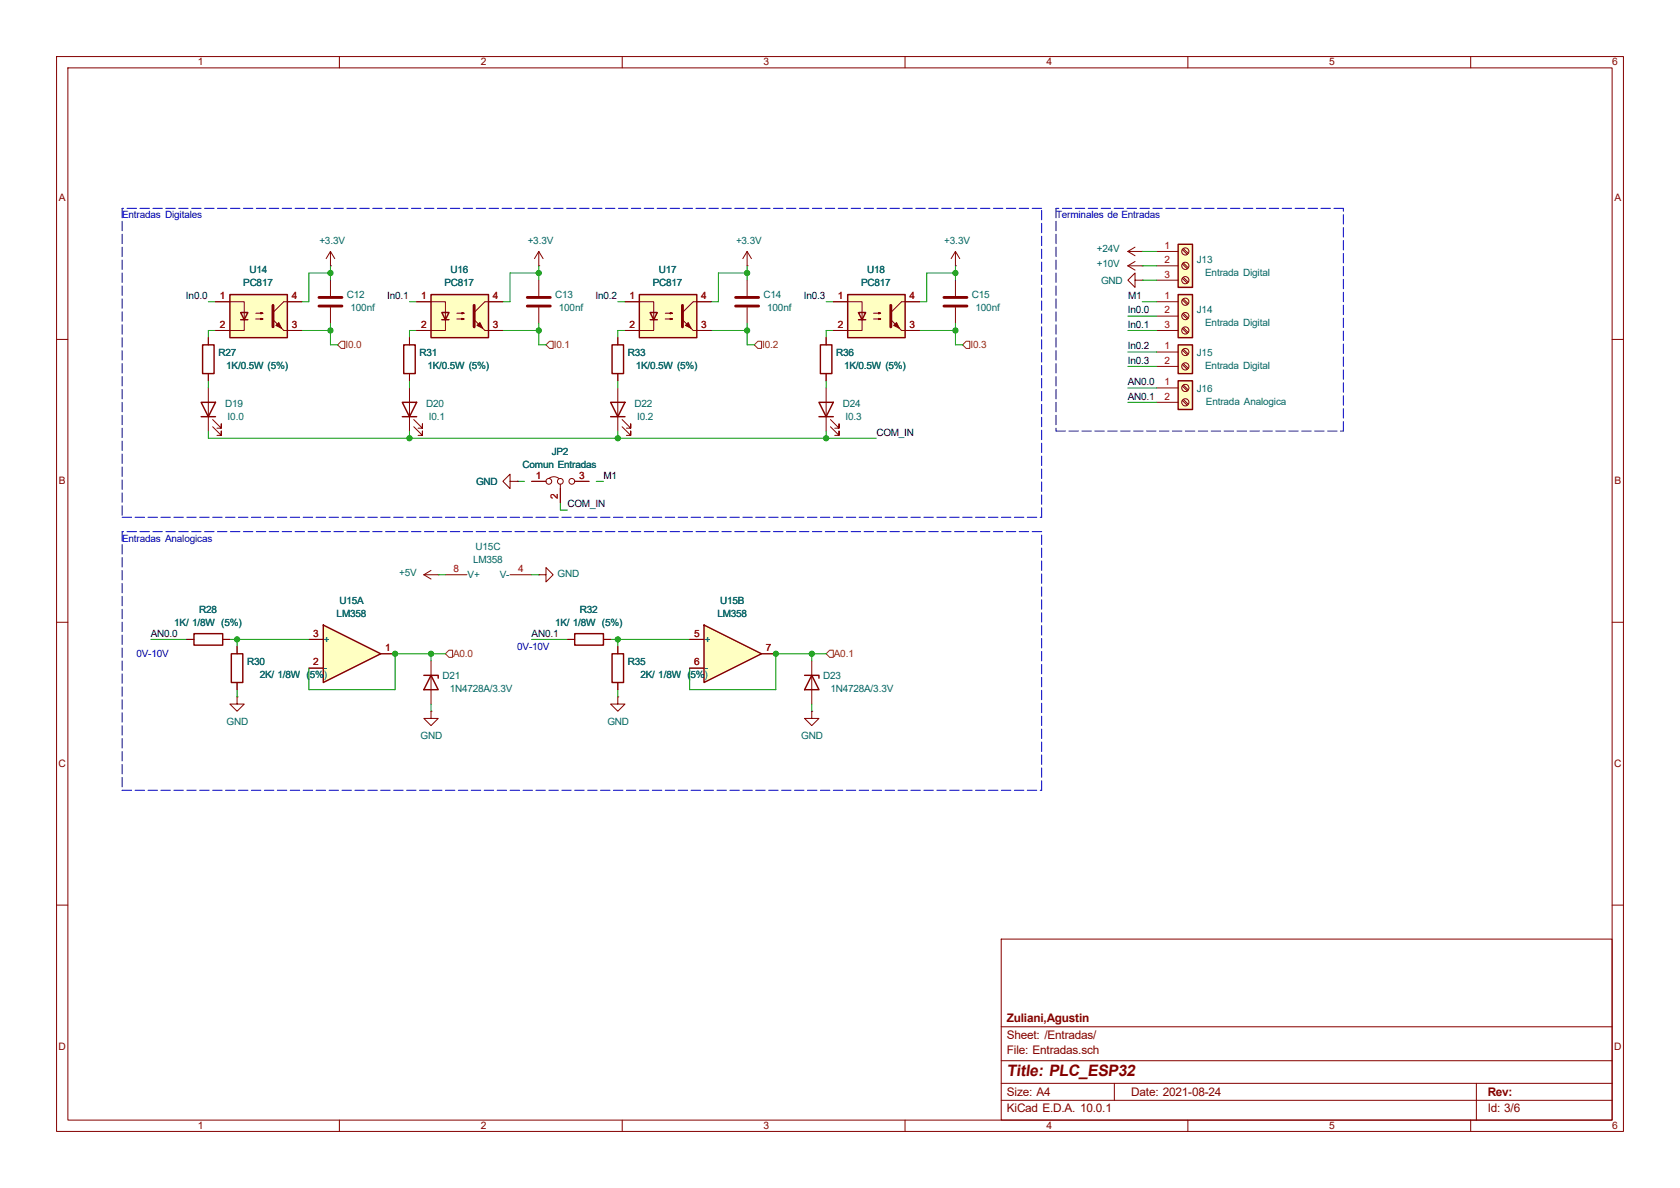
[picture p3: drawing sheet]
<svg xmlns="http://www.w3.org/2000/svg" width="297mm" height="210mm" viewBox="0 0 297 210" stroke-linecap="round" stroke-linejoin="round" font-family="sans-serif">
<g fill="none" stroke="#840000" stroke-width=".18">
<path d="M10 10h277v190h-277zM12 12h273v186h-273zM60 10v2M110 10v2M160 10v2M210 10v2M260 10v2M10 60h2M285 60h2M10 110h2M74.9 101.6l1.3 .8M74.9 101.6h2.6"/>
<path d="M76.2 100.8l-1.3 .8M77.5 101.6h.1M285 110h2M76.2 125.7v1.3h1.3l-1.3 1.3-1.3-1.3h1.3M76.2 125.7h.1M10 160h2M177 166h108v32h-108zM285 160h2M60 198v2M110 198v2M160 198v2M177 194.5h108"/>
<path d="M177 191.5h108M177 187.5h108M177 181.5h108M197 191.5v3M210 198v2M260 198v2M261 191.5v6.5"/>
</g>
<path d="M40.6 52.1h10.2v7.6h-10.2z" fill="#ffffc2"/>
<path d="M40.6 52.1h10.2v7.6h-10.2zM42.5 55.2h1.3l-.6 1.3zM42.5 56.5h1.3M35.6 71.1h2.5l-1.3 2.6zM35.6 73.7h2.5M35.8 61h2v5h-2zM101.6 112h5.1v2h-5.1zM108.2 115.6h2v5.1h-2z" fill="none" stroke="#840000" stroke-width=".25"/>
<g fill="none" stroke="#840000" stroke-width=".18">
<path d="M36.8 59.7v1.3M38.1 53.3h5.1v5.1h-5.1M45.2 55.4h1.3l-.4 .1v-.3l.4 .2M45.2 56.4h1.3l-.4 .1v-.2l.4 .1M50.2 58.4h3.1M53.3 53.3h-3.1l-1.9 1.9M36.8 66v1.3M36.8 68.6v7.6M37.6 75.4l1.5 1.6v-.8v.8h-.7M37.6 74.2l1.5 1.5v-.8v.8h-.7M100.3 113h1.3M106.7 113h1.2"/>
<path d="M109.2 114.3v1.3M109.2 120.7v1.2"/>
</g>
<path d="M48.3 54v3.8" fill="none" stroke="#840000" stroke-width=".51"/>
<g fill="#840000" stroke="#840000" stroke-width=".18">
<path d="M49.3 57l.5 1-1-.5z"/>
<path d="M48.3 56.5l1.9 1.9z"/>
</g>
<path d="M124.5 110.5l10.1 5.1-10.1 5.1z" fill="#ffffc2"/>
<path d="M124.5 110.5l10.1 5.1-10.1 5.1z" fill="none" stroke="#840000" stroke-width=".25"/>
<path d="M121.9 113h2.6M121.9 118.1h2.6M134.6 115.6h2.6" fill="none" stroke="#840000" stroke-width=".18"/>
<path d="M113 52.1h10.2v7.6h-10.2z" fill="#ffffc2"/>
<path d="M113 52.1h10.2v7.6h-10.2zM114.9 55.2h1.3l-.6 1.3zM114.9 56.5h1.3M107.9 71.1h2.6l-1.3 2.6zM107.9 73.7h2.6M108.2 61h2v5h-2z" fill="none" stroke="#840000" stroke-width=".25"/>
<path d="M109.2 59.7v1.3M110.5 53.3h5.1v5.1h-5.1M117.6 55.4h1.3l-.4 .1v-.3l.4 .2M117.6 56.4h1.3l-.4 .1v-.2l.4 .1M122.6 58.4h3.1M125.7 53.3h-3.1l-2 1.9M109.2 66v1.3M109.2 68.6v7.6M110 75.4l1.5 1.6v-.8v.8h-.8M110 74.2l1.5 1.5v-.8v.8h-.8" fill="none" stroke="#840000" stroke-width=".18"/>
<path d="M120.6 54v3.8" fill="none" stroke="#840000" stroke-width=".51"/>
<g fill="#840000" stroke="#840000" stroke-width=".18">
<path d="M121.2 57.5l.5-.5 .5 1z"/>
<path d="M120.6 56.5l2 1.9z"/>
</g>
<path d="M208.3 61h2.5v5h-2.5z" fill="#ffffc2"/>
<path d="M208.3 61h2.5v5h-2.5z" fill="none" stroke="#840000" stroke-width=".25"/>
<g fill="none" stroke="#840000" stroke-width=".18">
<path d="M204.5 62.2h3.8M204.5 64.8h3.8M209 61.9l.9 .8M209 64.4l.9 .9M209.2 61.7l.9 .9M209.2 64.3l.9 .8"/>
<circle cx="209.5" cy="62.2" r=".63"/>
<circle cx="209.5" cy="64.8" r=".63"/>
</g>
<path d="M208.3 52.1h2.5v7.6h-2.5z" fill="#ffffc2"/>
<path d="M208.3 52.1h2.5v7.6h-2.5z" fill="none" stroke="#840000" stroke-width=".25"/>
<g fill="none" stroke="#840000" stroke-width=".18">
<path d="M204.5 53.3h3.8M204.5 55.9h3.8M204.5 58.4h3.8M209 53l.9 .8M209 55.5l.9 .9M209 58.1l.9 .8M209.2 52.8l.9 .9M209.2 55.4l.9 .8M209.2 57.9l.9 .9"/>
<circle cx="209.5" cy="55.9" r=".63"/>
<circle cx="209.5" cy="53.3" r=".63"/>
<circle cx="209.5" cy="58.4" r=".63"/>
</g>
<path d="M208.3 67.3h2.5v5.1h-2.5z" fill="#ffffc2"/>
<path d="M71.4 61h2v5h-2zM208.3 67.3h2.5v5.1h-2.5z" fill="none" stroke="#840000" stroke-width=".25"/>
<g fill="none" stroke="#840000" stroke-width=".18">
<path d="M72.4 59.7v1.3M199.4 47l1.3 .8M199.4 47h2.5M199.4 44.5l1.3 .7M199.4 44.5h2.5M200.7 49.5v-1.2l-1.3 1.2 1.3 1.3v-1.3h1.2M200.7 46.2l-1.3 .8M200.7 43.7l-1.3 .8M201.9 47h.1M201.9 49.5h.1M201.9 44.5h.1M72.4 66v1.3"/>
<path d="M204.5 68.6h3.8M204.5 71.1h3.8M209 68.2l.9 .9M209 70.8l.9 .8M209.2 68.1l.9 .8M209.2 70.6l.9 .9M90.2 85.1v-1.3l-1.3 1.3 1.3 1.3v-1.3h1.2M91.4 85.1h.1M94 85.1h2.5M97 84.6a1.44 1.44 0 0 1 1.8 0M99.1 85.6v3.3M101.6 85.1h2.5"/>
<path d="M78.7 101.6h3.8M90.2 101.6h3.8M95.2 101.6h1.3v-1.3l1.3 1.3-1.3 1.3v-1.3M95.2 101.6h.1"/>
<circle cx="209.5" cy="71.1" r=".63"/>
<circle cx="209.5" cy="68.6" r=".63"/>
<circle cx="97" cy="85.1" r=".51"/>
<circle cx="99.1" cy="85.1" r=".51"/>
<circle cx="101.1" cy="85.1" r=".51"/>
</g>
<path d="M208.3 43.2h2.5v7.6h-2.5z" fill="#ffffc2"/>
<path d="M208.3 43.2h2.5v7.6h-2.5zM71.1 71.1h2.6l-1.3 2.6zM71.1 73.7h2.6" fill="none" stroke="#840000" stroke-width=".25"/>
<g fill="none" stroke="#840000" stroke-width=".18">
<path d="M58.4 47h.1M58.4 44.5l-.7 1.2M58.4 44.5l.8 1.2M58.4 44.5v2.5M95.2 47h.1M95.2 44.5l-.7 1.2M95.2 44.5l.8 1.2M95.2 44.5v2.5M95.2 49.5v2.8M95.2 54.4v2.8M204.5 44.5h3.8M204.5 47h3.8"/>
<path d="M204.5 49.5h3.8M209 44.1l.9 .9M209 46.7l.9 .8M209 49.2l.9 .8M209.2 43.9l.9 .9M209.2 46.5l.9 .8M209.2 49l.9 .9M72.4 68.6v7.6M73.2 75.4l1.5 1.6v-.8v.8h-.8M73.2 74.2l1.5 1.5v-.8v.8h-.8M109.2 123.2v1.3h1.3l-1.3 1.2-1.3-1.2h1.3M109.2 123.2h.1"/>
<circle cx="209.5" cy="44.4" r=".63"/>
<circle cx="209.5" cy="49.5" r=".63"/>
<circle cx="209.5" cy="47" r=".63"/>
</g>
<path d="M93.2 52.6h4.1M93.2 54.1h4.1" fill="none" stroke="#840000" stroke-width=".51"/>
<path d="M76.2 52.1h10.2v7.6h-10.2z" fill="#ffffc2"/>
<path d="M76.2 52.1h10.2v7.6h-10.2zM78.1 55.2h1.3l-.7 1.3zM78.1 56.5h1.3M144.8 71.1h2.5l-1.3 2.6zM144.8 73.7h2.5M34.3 112h5.1v2h-5.1zM142.2 119.4h2.6v.5M143.5 119.4l1.3 2.5h-2.6z" fill="none" stroke="#840000" stroke-width=".25"/>
<g fill="none" stroke="#840000" stroke-width=".18">
<path d="M58.4 49.5v2.8M58.4 54.4v2.8M73.7 53.3h5v5.1h-5M80.8 55.4h1.2l-.3 .1v-.3l.3 .2M80.8 56.4h1.2l-.3 .1v-.2l.3 .1M85.7 58.4h3.2M88.9 53.3h-3.2l-1.9 1.9M132.1 47h.1M132.1 44.5l-.8 1.2M132.1 44.5l.7 1.2M132.1 44.5v2.5M132.1 49.5v2.8"/>
<path d="M132.1 54.4v2.8M168.9 47h.1M168.9 44.5v2.5M168.9 49.5v2.8M168.9 54.4v2.8M168.9 44.5l-.8 1.2M168.9 44.5l.8 1.2M146 68.6v7.6M146.8 75.4l1.5 1.6v-.8v.8h-.7M146.8 74.2l1.5 1.5v-.8v.8h-.7M33 113h1.3M39.4 113h1.2"/>
<path d="M143.5 116.8v7.7M41.9 123.2v1.3h1.3l-1.3 1.2-1.3-1.2h1.3M41.9 123.2h.1M143.5 125.7v1.3h1.3l-1.3 1.3-1.3-1.3h1.3M143.5 125.7h.1"/>
</g>
<path d="M56.4 52.6h4.1M56.4 54.1h4.1M83.8 54v3.8M130 52.6h4.1M130 54.1h4.1M166.9 52.6h4M166.9 54.1h4" fill="none" stroke="#840000" stroke-width=".51"/>
<g fill="#840000" stroke="#840000" stroke-width=".18">
<path d="M84.3 57.5l.5-.5 .5 1z"/>
<path d="M83.8 56.5l1.9 1.9z"/>
</g>
<path d="M149.9 52.1h10.1v7.6h-10.1z" fill="#ffffc2"/>
<path d="M149.9 52.1h10.1v7.6h-10.1zM151.8 55.2h1.2l-.6 1.3zM151.8 56.5h1.2M145 61h2.1v5h-2.1zM40.9 115.6h2v5.1h-2z" fill="none" stroke="#840000" stroke-width=".25"/>
<path d="M146 59.7v1.3M147.3 53.3h5.1v5.1h-5.1M154.4 55.4h1.3l-.4 .1v-.3l.4 .2M154.4 56.4h1.3l-.4 .1v-.2l.4 .1M159.4 58.4h3.2M162.6 53.3h-3.2l-1.9 1.9M146 66v1.3M41.9 114.3v1.3M41.9 120.7v1.2" fill="none" stroke="#840000" stroke-width=".18"/>
<path d="M157.5 54v3.8" fill="none" stroke="#840000" stroke-width=".51"/>
<g fill="#840000" stroke="#840000" stroke-width=".18">
<path d="M158 57.5l.5-.5 .5 1z"/>
<path d="M157.5 56.5l1.9 1.9z"/>
</g>
<path d="M57.1 110.5l10.2 5.1-10.2 5.1z" fill="#ffffc2"/>
<path d="M57.1 110.5l10.2 5.1-10.2 5.1zM74.9 119.4h2.6v.5M76.2 119.4l1.3 2.5h-2.6z" fill="none" stroke="#840000" stroke-width=".25"/>
<g fill="none" stroke="#840000" stroke-width=".18">
<path d="M36.8 59.7v1.3M38.1 53.3h2.5M38.1 58.4h2.5M50.8 53.3h2.5M50.8 58.4h2.5M72.4 59.7v1.3M73.7 53.3h2.5M73.7 58.4h2.5M86.4 53.3h2.5M86.4 58.4h2.5M109.2 59.7v1.3M110.5 53.3h2.5"/>
<path d="M110.5 58.4h2.5M123.2 53.3h2.5M123.2 58.4h2.5M146 59.7v1.3M147.3 53.3h2.6M147.3 58.4h2.6M160 53.3h2.6M160 58.4h2.6M36.8 66v1.3M72.4 66v1.3M109.2 66v1.3M146 66v1.3"/>
<path d="M91.4 85.1h.1M94 85.1h2.5M99.1 86.4v2.5M101.6 85.1h2.5M33 113h1.3M39.4 113h1.2M41.9 114.3v1.3M54.6 118.1h2.5M54.6 113h2.5M67.3 115.6h2.5M76.2 116.8v7.7M100.3 113h1.3"/>
<path d="M106.7 113h1.2M109.2 114.3v1.3M121.9 118.1h2.6M121.9 113h2.6M134.6 115.6h2.6M41.9 120.7v1.2M109.2 120.7v1.2"/>
</g>
<path d="M59.7 61l.6-.7h.7v1.3h-.7zM97.2 60.3h.6v1.3h-.6l-.7-.6zM134 60.3h.6v1.3h-.6l-.7-.6zM170.8 60.3h.6v1.3h-.6l-.6-.6zM78.7 115.6l.7-.7h.6v1.3h-.6zM146.7 114.9h.6v1.3h-.6l-.7-.6z" fill="none" stroke="#725600" stroke-width=".18"/>
<path d="M21.6 36.8v54.6M184.1 36.8h-162.5M186.7 36.8v39.4M237.5 36.8h-50.8M186.7 76.2h50.8M237.5 76.2v-39.4M21.6 91.4h162.5M21.6 94v45.7M184.1 94h-162.5M184.1 91.4v-54.6M21.6 139.7h162.5M184.1 139.7v-45.7" fill="none" stroke="#0000c2" stroke-width=".18" stroke-dasharray="1.7 .6"/>
<g fill="none" stroke="#009600" stroke-width=".18">
<path d="M36.8 53.3h1.3M38.1 58.4h-1.3v1.3M53.3 58.4h5.1M58.4 48.3h-3.8v5h-1.3M58.4 57.2v3.8h1.3M58.4 47v2.5M72.4 53.3h1.3M73.7 58.4h-1.3v1.3M88.9 58.4h6.3M95.2 48.3h-5v5h-1.3M95.2 57.2v3.8h1.3M95.2 47v2.5"/>
<path d="M109.2 53.3h1.3M110.5 58.4h-1.3v1.3M125.7 58.4h6.4M132.1 48.3h-5.1v5h-1.3M132.1 57.2v3.8h1.2M132.1 47v2.5M146 53.3h1.3M147.3 58.4h-1.3v1.3M162.6 58.4h6.3M168.9 48.3h-5.1v5h-1.2M168.9 57.2v3.8h1.3M168.9 47v2.5"/>
<path d="M199.4 58.4h5.1M199.4 55.9h5.1M201.9 53.3h2.6M201.9 44.5h2.6M201.9 49.5h2.6M201.9 47h2.6M36.8 76.2v1.3h118.1M36.8 67.3v1.3M72.4 67.3v1.3M72.4 76.2v1.3M109.2 67.3v1.3M109.2 76.2v1.3"/>
<path d="M146 67.3v1.3M146 76.2v1.3M199.4 62.2h5.1M199.4 64.8h5.1M199.4 68.6h5.1M199.4 71.1h5.1M91.4 85.1h1.3M99.1 88.9v1.3h1.2M105.4 85.1h1.3M26.7 113h6.3M40.6 113h14M41.9 113v1.3"/>
<path d="M76.2 115.6v1.2M77.5 101.6h1.2M78.7 115.6h-8.9v6.3h-15.2v-3.8M94 101.6h1.2M94 113h6.3M107.9 113h14M109.2 113v1.3M143.5 115.6v1.2M146 115.6h-8.8v6.3h-15.3v-3.8M41.9 121.9v1.3M76.2 124.5v1.2M109.2 121.9v1.3"/>
<path d="M143.5 124.5v1.2"/>
</g>
<g fill="#009600" stroke="#009600" stroke-width=".18">
<circle cx="132.1" cy="58.4" r=".46"/>
<circle cx="132.1" cy="48.3" r=".46"/>
<circle cx="58.4" cy="48.3" r=".46"/>
<circle cx="58.4" cy="58.4" r=".46"/>
<circle cx="69.8" cy="115.6" r=".46"/>
<circle cx="76.2" cy="115.6" r=".46"/>
<circle cx="109.2" cy="113" r=".46"/>
<circle cx="146" cy="77.5" r=".46"/>
<circle cx="168.9" cy="58.4" r=".46"/>
<circle cx="168.9" cy="48.3" r=".46"/>
<circle cx="143.5" cy="115.6" r=".46"/>
<circle cx="137.2" cy="115.6" r=".46"/>
<circle cx="95.2" cy="48.3" r=".46"/>
<circle cx="95.2" cy="58.4" r=".46"/>
<circle cx="72.4" cy="77.5" r=".46"/>
<circle cx="109.2" cy="77.5" r=".46"/>
<circle cx="41.9" cy="113" r=".46"/>
</g>
<text font-size="2.8" fill="#840000" x="178" y="190.2">Title: PLC_ESP32</text>
<g font-size="2.1" fill="#840000">
<text x="178" y="183.7">Sheet: /Entradas/</text>
<text x="178" y="180.7">Zuliani,Agustin</text>
<text x="178" y="186.4">File: Entradas.sch</text>
<text x="178" y="196.6">KiCad E.D.A. 10.0.1</text>
<text x="178" y="193.8">Size: A4</text>
<text x="200" y="193.8">Date: 2021-08-24</text>
<text x="263" y="193.8">Rev:</text>
<text x="263" y="196.6">Id: 3/6</text>
</g>
<g font-size="1.8" fill="#840000">
<text x="35" y="11.6">1</text>
<text x="85" y="11.6">2</text>
<text x="135" y="11.6">3</text>
<text x="185" y="11.6">4</text>
<text x="235" y="11.6">5</text>
<text x="285" y="11.6">6</text>
<text x="10.4" y="35.6">A</text>
<text x="285.4" y="35.6">A</text>
<text x="10.4" y="85.6">B</text>
<text x="285.4" y="85.6">B</text>
<text x="10.3" y="135.6">C</text>
<text x="285.3" y="135.6">C</text>
<text x="10.3" y="185.6">D</text>
<text x="285.3" y="185.6">D</text>
<text x="35" y="199.6">1</text>
<text x="85" y="199.6">2</text>
<text x="135" y="199.6">3</text>
<text x="185" y="199.6">4</text>
<text x="235" y="199.6">5</text>
<text x="285" y="199.6">6</text>
</g>
<g font-size="1.8" fill="#0000c2">
<text x="21.6" y="38.6">Entradas Digitales</text>
<text x="186.7" y="38.6">Terminales de Entradas</text>
<text x="21.6" y="95.8">Entradas Analogicas</text>
<text x="24.1" y="116.1">0V-10V</text>
<text x="91.4" y="114.8">0V-10V</text>
</g>
<g font-size="1.8" fill="#006464">
<text x="56.5" y="43.2">+3.3V</text>
<text x="93.3" y="43.2">+3.3V</text>
<text x="130.1" y="43.2">+3.3V</text>
<text x="166.9" y="43.2">+3.3V</text>
<text x="193.9" y="47.2">+10V</text>
<text x="193.9" y="44.6">+24V</text>
<text x="211.6" y="46.5">J13</text>
<text x="43" y="50.5">PC817</text>
<text x="44.1" y="48.2">U14</text>
<text x="61.3" y="52.7">C12</text>
<text x="78.6" y="50.5">PC817</text>
<text x="79.7" y="48.2">U16</text>
<text x="98.2" y="52.7">C13</text>
<text x="115.4" y="50.5">PC817</text>
<text x="116.5" y="48.2">U17</text>
<text x="135" y="52.7">C14</text>
<text x="152.2" y="50.5">PC817</text>
<text x="153.3" y="48.2">U18</text>
<text x="171.8" y="52.7">C15</text>
<text x="194.7" y="50.2">GND</text>
<text x="213.1" y="48.8">Entrada Digital</text>
<text x="62" y="55">100nf</text>
<text x="98.8" y="55">100nf</text>
<text x="135.6" y="55">100nf</text>
<text x="172.5" y="55">100nf</text>
<text x="211.6" y="55.4">J14</text>
<text x="213.1" y="57.7">Entrada Digital</text>
<text x="38.6" y="62.9">R27</text>
<text x="40" y="65.2">1K/0.5W (5%)</text>
<text x="74.2" y="62.9">R31</text>
<text x="75.6" y="65.2">1K/0.5W (5%)</text>
<text x="111" y="62.9">R33</text>
<text x="112.4" y="65.2">1K/0.5W (5%)</text>
<text x="147.8" y="62.9">R36</text>
<text x="149.2" y="65.2">1K/0.5W (5%)</text>
<text x="211.6" y="63">J15</text>
<text x="213.1" y="65.3">Entrada Digital</text>
<text x="39.8" y="72">D19</text>
<text x="75.4" y="72">D20</text>
<text x="112.2" y="72">D22</text>
<text x="149" y="72">D24</text>
<text x="211.6" y="69.3">J16</text>
<text x="213.2" y="71.7">Entrada Analogica</text>
<text x="40.2" y="74.3">I0.0</text>
<text x="75.8" y="74.3">I0.1</text>
<text x="112.6" y="74.3">I0.2</text>
<text x="149.5" y="74.3">I0.3</text>
<text x="92.4" y="82.8">Comun Entradas</text>
<text x="97.5" y="80.5">JP2</text>
<text x="84.2" y="85.8">GND</text>
<text x="70.6" y="101.8">+5V</text>
<text x="83.6" y="99.5">LM358</text>
<text x="84.1" y="97.2">U15C</text>
<text x="60" y="106.8">U15A</text>
<text x="82.7" y="102.2">V+</text>
<text x="88.4" y="102.2">V-</text>
<text x="98.6" y="102">GND</text>
<text x="127.3" y="106.8">U15B</text>
<text x="30.8" y="110.6">1K/ 1/8W (5%)</text>
<text x="35.2" y="108.3">R28</text>
<text x="57.3" y="113.6">+</text>
<text x="59.5" y="109.1">LM358</text>
<text x="98.1" y="110.6">1K/ 1/8W (5%)</text>
<text x="102.5" y="108.3">R32</text>
<text x="124.6" y="113.6">+</text>
<text x="126.8" y="109.1">LM358</text>
<text x="43.7" y="117.5">R30</text>
<text x="45.9" y="119.8">2K/ 1/8W (5%)</text>
<text x="57.3" y="118.7">-</text>
<text x="111" y="117.5">R35</text>
<text x="113.2" y="119.8">2K/ 1/8W (5%)</text>
<text x="124.6" y="118.7">-</text>
<text x="78.2" y="120">D21</text>
<text x="79.5" y="122.4">1N4728A/3.3V</text>
<text x="145.5" y="120">D23</text>
<text x="146.8" y="122.4">1N4728A/3.3V</text>
<text x="40.1" y="128.1">GND</text>
<text x="74.4" y="130.7">GND</text>
<text x="107.4" y="128.1">GND</text>
<text x="141.7" y="130.7">GND</text>
</g>
<g font-size="1.8" fill="#a90000">
<text x="205.9" y="44">1</text>
<text x="205.9" y="46.5">2</text>
<text x="38.9" y="52.9">1</text>
<text x="51.6" y="52.9">4</text>
<text x="74.4" y="52.9">1</text>
<text x="87.1" y="52.9">4</text>
<text x="111.3" y="52.9">1</text>
<text x="124" y="52.9">4</text>
<text x="148.1" y="52.9">1</text>
<text x="160.8" y="52.9">4</text>
<text x="205.9" y="52.9">1</text>
<text x="205.9" y="49.1">3</text>
<text x="38.9" y="58">2</text>
<text x="51.6" y="58">3</text>
<text x="74.4" y="58">2</text>
<text x="87.1" y="58">3</text>
<text x="111.3" y="58">2</text>
<text x="124" y="58">3</text>
<text x="148.1" y="58">2</text>
<text x="160.8" y="58">3</text>
<text x="205.9" y="55.4">2</text>
<text x="205.9" y="58">3</text>
<text x="205.9" y="61.8">1</text>
<text x="205.9" y="64.3">2</text>
<text x="205.9" y="68.1">1</text>
<text x="205.9" y="70.7">2</text>
<text x="94.8" y="84.6">1</text>
<text x="98.6" y="88.1" transform="rotate(-90 98.6 88.1)">2</text>
<text x="102.4" y="84.6">3</text>
<text x="80.2" y="101.1">8</text>
<text x="91.6" y="101.1">4</text>
<text x="55.4" y="112.6">3</text>
<text x="122.7" y="112.6">5</text>
<text x="55.4" y="117.6">2</text>
<text x="68.1" y="115.1">1</text>
<text x="122.7" y="117.6">6</text>
<text x="135.4" y="115.1">7</text>
</g>
<g font-size="1.8" fill="#0f0f0f">
<text x="32.9" y="52.9">In0.0</text>
<text x="68.4" y="52.9">In0.1</text>
<text x="105.3" y="52.9">In0.2</text>
<text x="142.1" y="52.9">In0.3</text>
<text x="199.5" y="52.9">M1</text>
<text x="199.4" y="55.4">In0.0</text>
<text x="199.4" y="57.9">In0.1</text>
<text x="199.4" y="61.8">In0.2</text>
<text x="199.4" y="64.3">In0.3</text>
<text x="199.4" y="68.1">AN0.0</text>
<text x="199.4" y="70.6">AN0.1</text>
<text x="154.9" y="77">COM_IN</text>
<text x="100.3" y="89.7">COM_IN</text>
<text x="106.7" y="84.6">M1</text>
<text x="26.7" y="112.6">AN0.0</text>
<text x="94" y="112.6">AN0.1</text>
</g>
<g font-size="1.8" fill="#725600">
<text x="61.1" y="61.5">I0.0</text>
<text x="97.9" y="61.5">I0.1</text>
<text x="134.7" y="61.5">I0.2</text>
<text x="171.6" y="61.5">I0.3</text>
<text x="80.1" y="116.1">A0.0</text>
<text x="147.4" y="116.1">A0.1</text>
</g>
</svg>
